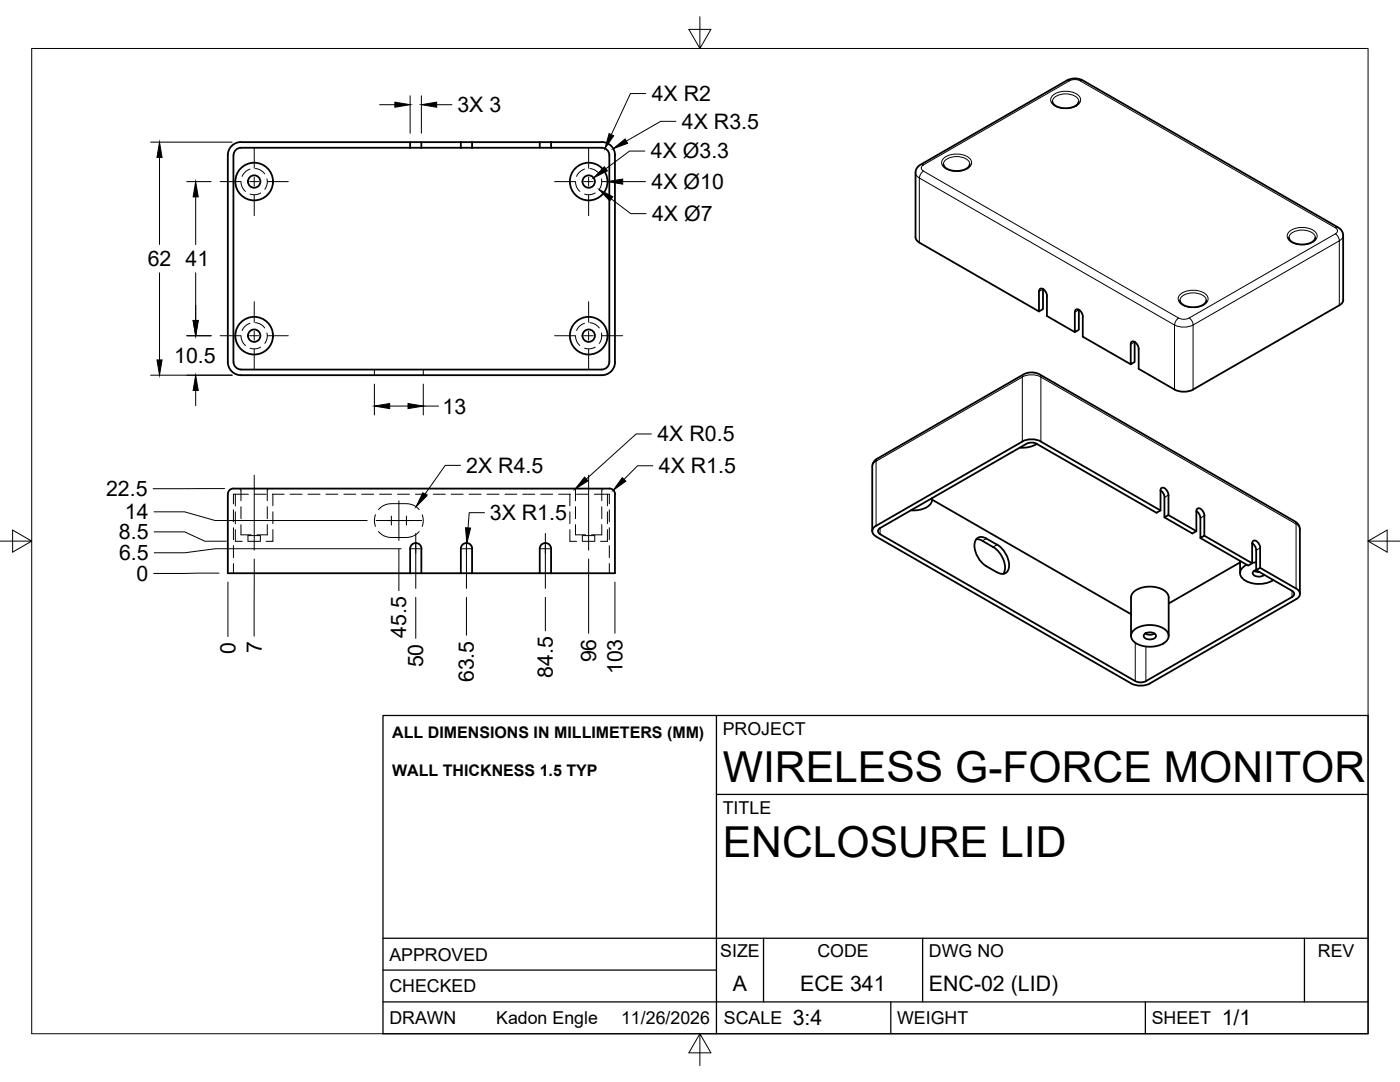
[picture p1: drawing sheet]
<svg xmlns="http://www.w3.org/2000/svg" width="279mm" height="216mm" viewBox="0 0 279 216" stroke-linecap="round" stroke-linejoin="round" font-family="sans-serif">
<!-- layer: Hidden -->
<g fill="none" stroke="#000" stroke-width=".2">
<path d="M48.1 36.2a2.53 2.53 0 0 0 .9 2M49.9 33.7a2.61 2.61 0 0 0-1.6 1.5M51 33.6l.3 .1a2.82 2.82 0 0 1 1.5 1M52 38.5l-.2 .2a2.59 2.59 0 0 1-1.9 0M53.3 35.7a2.53 2.53 0 0 1-.4 2.1M114.9 36.2a2.6 2.6 0 0 0 .8 2M116.6 33.7a2.61 2.61 0 0 0-1.5 1.5M117.7 33.6l.3 .1a2.78 2.78 0 0 1 1.6 1M118.8 38.5l-.3 .2a2.6 2.6 0 0 1-1.8 0M120 35.7l.1 .3a2.67 2.67 0 0 1-.5 1.8M48.1 67a2.61 2.61 0 0 0 .9 1.9M49.9 64.5a2.61 2.61 0 0 0-1.6 1.5"/>
<path d="M51 64.4h.3a2.55 2.55 0 0 1 1.5 1M52 69.3l-.2 .1a2.59 2.59 0 0 1-1.9 .1M53.3 66.4a2.48 2.48 0 0 1-.4 2.1M74.7 73.7v1.2M84.5 73.7v1.2M114.9 67a2.68 2.68 0 0 0 .8 1.9M116.6 64.5a2.61 2.61 0 0 0-1.5 1.5M117.7 64.4h.3a2.52 2.52 0 0 1 1.6 1M118.8 69.3l-.3 .1a2.6 2.6 0 0 1-1.8 .1M120 66.4l.1 .4a2.57 2.57 0 0 1-.5 1.7M47 98.6v2.3M47.7 97.5l.4 .3v2.1"/>
<path d="M49.6 98.6h-3v1.9M50.8 98.6h2.3M53.7 97.5l-.4 .3v2.1M54.3 98.6h2.4M54.5 98.6v2.3M57.9 98.6h2.4M61.5 98.6h2.4M65 98.6h2.4M68.6 98.6h2.4M72.2 98.6h2.4M75.8 98.6h2.3M79.3 98.6h2.4"/>
<path d="M82.9 98.6h2.4M86.5 98.6h2.4M90 98.6h2.4M93.6 98.6h2.4M97.2 98.6h2.4M100.8 98.6h2.3M104.3 98.6h2.4M107.9 98.6h2.4M111.5 98.6h2.4M113.7 98.6v2.3M114.5 97.5l.4 .3v2.1M115.1 98.6h2.3"/>
<path d="M118.6 98.6h3v1.9M120.5 97.5l-.4 .3v2.1M121.2 98.6v2.3M46.6 101.7v2.4M46.6 105.3v2.4M46.6 108.9v2.4M46.6 112.5v1.9M47 105.7v2.3h1.3M47 102.1v2.4M48.1 104.7v2h2M48.1 101.1v2.4M49.5 108v-1.1h2.5v1.1"/>
<path d="M49.5 108h2.4M53.3 104.7v2h-2M53.3 101.1v2.4M54.5 105.7v2.3h-1.4M54.5 102.1v2.4M74.9 102.7v.1a3.3 3.3 0 0 0 0 2.2M75.5 106.1l.2 .2a3.2 3.2 0 0 0 2.4 1h3a3.2 3.2 0 0 0 2.6-1.2M75.5 101.7l.2-.2a3.2 3.2 0 0 1 2.4-1h3a3.2 3.2 0 0 1 2.6 1.2M84.3 102.7v.1a3.2 3.2 0 0 1-.1 2.3M113.7 105.7v2.3h1.4M113.7 102.1v2.4M114.9 104.7v2h2"/>
<path d="M114.9 101.1v2.4M116.2 108v-1.1h2.5v1.1M116.3 108h2.4M120.1 104.7v2h-2M120.1 101.1v2.4M121.2 105.7v2.3h-1.4M121.2 102.1v2.4M121.6 101.7v2.4M121.6 105.3v2.4M121.6 108.9v2.4M121.6 112.5v1.9"/>
</g>
<!-- layer: Visible -->
<g fill="none" stroke="#000" stroke-width=".36">
<path d="M81.9 29.5h2.2M81.9 29.5v-1.1h2.2v1.1M81.9 28.4l-33.8-.1a2.64 2.64 0 0 0-2.6 2.7v41.2a2.64 2.64 0 0 0 2.6 2.7h72a2.64 2.64 0 0 0 2.6-2.7v-41.2a2.6 2.6 0 0 0-2.6-2.7l-10.1 .1M81.9 29.5h-33.8a1.52 1.52 0 0 0-1.5 1.5v41.2a1.52 1.52 0 0 0 1.5 1.5h72a1.49 1.49 0 0 0 1.5-1.5v-41.2a1.49 1.49 0 0 0-1.5-1.5h-10.1M84.1 29.5h7.9M84.1 28.4h7.9M92 29.5h2.2M92 28.4h2.2M92 28.4v1.1M94.2 28.4h13.5v1.1h-13.5M94.2 28.4v1.1M107.7 29.5h2.3"/>
<path d="M107.7 28.4h2.3M110 28.4v1.1M188.3 32.8l.2 .5 .5 .4 1.6 .4h.9l1.1-.3 .8-.5 .1-.5M210 20.3l.2 .5 .5 .3 1.5 .5 1.2-.1 1-.2 .7-.5 .2-.5M182.7 47.3a1.31 1.31 0 0 0 .8 1.1M182.7 47.3v-13l.1-.5 .5-.6 29.8-17.2 .9-.3h1l1.1 .4 51.3 29.5 .5 .6 .2 .6v13a1.31 1.31 0 0 1-.8 1.1M183.5 48.4l23.8 13.7M207.4 58.1l.2-.5a1.36 1.36 0 0 1 1.4 1.5l-.1 4 5.6 3.2M208.2 57.7h.1M208.2 57.7v4l-.9 .4v-3.9M235.5 60l.2 .5 .4 .3 1.6 .5 1.3-.1 .9-.2 .6-.5 .2-.5M257.2 47.4l.2 .5 .4 .4 .9 .3 1 .2 1-.1 1-.3 .6-.5 .2-.5"/>
<path d="M214.5 62.3l.3-.6a1.36 1.36 0 0 1 1.3 1.5M215.3 61.8h.1M215.3 61.8v4l-.8 .5v-4M216.1 63.2v4l9.6 5.5M225.7 68.7l.2-.5a1.36 1.36 0 0 1 1.3 1.4v4l7.2 4.1a4.1 4.1 0 0 0 3.7 0M226.4 68.2v4l-.7 .5v-4M226.5 68.2h.1M267.3 60.9l-29.2 16.8M45.5 98.6v15.8h36.4M45.5 98.6a1.29 1.29 0 0 1 1.7-1.1h73.6a2.19 2.19 0 0 1 1.7 .4l.2 .7M122.7 98.6v15.8h-12.7M203.5 89.3l1.9-.1 1.5-.6 23.9 13.7 .8-.4v-4l.2-.6a1.36 1.36 0 0 1 1.4 1.5v4l-.8 .4v-4a1.79 1.79 0 0 0-.8-1.3"/>
<path d="M206.9 88.6a2.33 2.33 0 0 0-2.1 0l-29.2 16.8M81.9 109.5a1.13 1.13 0 0 1 1.1-1.1 1.13 1.13 0 0 1 1.1 1.1M81.9 109.5v4.9M81.9 114.4h12.3M84.1 109.5v4.9M92 109.5a1.13 1.13 0 0 1 1.1-1.1 1.13 1.13 0 0 1 1.1 1.1M92 109.5v4.9M94.2 109.5v4.9M107.7 109.5a1.13 1.13 0 0 1 1.1-1.1 1.13 1.13 0 0 1 1.2 1.1M107.7 109.5v4.9h-13.5M107.7 114.4h2.3M110 109.5v4.9"/>
<path d="M174.1 106v-13l.1-.5 .4-.7 29.8-17.2 1-.3h1l1.1 .4 51.3 29.6 .4 .6 .2 .6v13M174.8 107.1l51 29.3a4.1 4.1 0 0 0 3.7 0M175.6 106.6l51 29.3a2.33 2.33 0 0 0 2.1 0l29.2-16.8M175.7 105.4l-.5 .4 .2 .6 .3 .2M181.8 101.8a4.4 4.4 0 0 0 4.1-1.6l.1-.8v.3l39.7 22.9M194.8 107.6l1 .1 2.4 1.5M196.8 107.5l2.2 1.2M196.9 107.5a1.47 1.47 0 0 0-1.7-.2 1.47 1.47 0 0 0-.7 1.6 5.2 5.2 0 0 0 2.4 4.1M198.2 109.1a4.9 4.9 0 0 1 2.2 5.1l-.2 .3M199 108.7a5 5 0 0 1 2.3 4.7 1.41 1.41 0 0 1-2.3 .8l-2.2-1.2M231.6 101.9l-23.9-13.8a4.1 4.1 0 0 0-3.7 0l-29.2 16.8a1.11 1.11 0 0 0-.7 1.1 1.11 1.11 0 0 0 .7 1M233.2 102.8l5.6 3.2"/>
<path d="M238.8 102v4l-.8 .4-5.6-3.2M239.6 107.4l9.5 5.5 .8-.5v-4M240.3 106.9l9.6 5.5M240.4 102.9a1.36 1.36 0 0 0-1.4-1.4l-.2 .5a1.79 1.79 0 0 1 .8 1.4v4l.7-.5v-4M247.5 112.2l-14.3 8.2M247.5 111.9v2.5M248.8 112.7a1.67 1.67 0 0 0-1.3 1.5 1.67 1.67 0 0 0 1.1 1.7 5.8 5.8 0 0 0 5.5-.2M249.9 108.4a1.79 1.79 0 0 1 .8 1.4M249.9 108.4l.2-.5a1.36 1.36 0 0 1 1.4 1.4M250.3 113.9l1.1 .2M250.7 113.8l7.2 4.1 .4 .5-.2 .5-.2 .2M250.7 112.2l-.8 .1"/>
<path d="M250.7 113.7a.65 .65 0 0 0-.6 1l.5 .3 .8 .1 .9-.4M251.5 109.3v4l-.8 .5v-4M251.5 113.3l7.2 4.1a1.13 1.13 0 0 1 .7 1.1 1.13 1.13 0 0 1-.7 1.1l-29.2 16.8M225.7 126.9v-7.7a2.87 2.87 0 0 1 2.9-2.1 4.5 4.5 0 0 1 4.5 1.6l.1 8.2M226.3 125.7a5.5 5.5 0 0 1 6.4 0 1.56 1.56 0 0 1-.6 2.7 5.6 5.6 0 0 1-5.8-.4 1.45 1.45 0 0 1 0-2.3zM228.3 126.6a1.53 1.53 0 0 1 2.4 .3 1.43 1.43 0 0 1-2.5 0zM228.5 126.4a1.9 1.9 0 0 0 1.9 0"/>
<circle cx="50.7" cy="36.2" r="3.8"/>
<circle cx="50.7" cy="36.2" r="1.24"/>
<circle cx="117.5" cy="36.2" r="3.8"/>
<circle cx="117.5" cy="36.2" r="1.24"/>
<circle cx="50.7" cy="67" r="3.8"/>
<circle cx="50.7" cy="67" r="1.24"/>
<circle cx="117.5" cy="67" r="3.8"/>
<circle cx="117.5" cy="67" r="1.24"/>
</g>
<!-- layer: Visible Narrow -->
<g fill="none" stroke="#000" stroke-width=".2">
<path d="M210.1 19.1a4.3 4.3 0 0 1 5.2 0 1.22 1.22 0 0 1-.5 2 4.4 4.4 0 0 1-4.7-.3 1.13 1.13 0 0 1 0-1.7zM212.9 16l.5 .1M213.4 16.1l-29.1 16.8M215.6 16.1l50.9 29.3 .4 .5-.1 .5-.3 .3M216.1 16l-.5 .1a2.47 2.47 0 0 0-2.1 0M183.7 32.9h.6a.64 .64 0 0 0-.4 .6 .64 .64 0 0 0 .4 .6 1.86 1.86 0 0 0-.8 1.4 1.32 1.32 0 0 1-.8-1.1M184.3 34.1l50.9 29.4a2.33 2.33 0 0 0 2.1 0M188.3 32.8a2.32 2.32 0 0 1 2.6-1.6 2.32 2.32 0 0 1 2.6 1.6M188.3 31.6a4.3 4.3 0 0 1 5.2 0 1.22 1.22 0 0 1-.5 2.1 4.4 4.4 0 0 1-4.7-.4 1.13 1.13 0 0 1 0-1.7zM210 20.2a2.32 2.32 0 0 1 2.7-1.5 2.32 2.32 0 0 1 2.6 1.5M183.5 48.4v-12.9l50.9 29.4v12.8M208.2 57.7l-.9 .5"/>
<path d="M235.5 60a2.32 2.32 0 0 1 2.6-1.6 2.32 2.32 0 0 1 2.6 1.6M235.5 58.8a4.3 4.3 0 0 1 5.2 0 1.22 1.22 0 0 1-.5 2.1 4.4 4.4 0 0 1-4.7-.4 1.13 1.13 0 0 1 0-1.7zM257.2 47.4a2.32 2.32 0 0 1 2.7-1.5 2.32 2.32 0 0 1 2.6 1.5M257.3 46.3a4.3 4.3 0 0 1 5.2 0 1.22 1.22 0 0 1-.5 2 4.4 4.4 0 0 1-4.7-.3 1.13 1.13 0 0 1 0-1.7zM266.5 46.7l-29.2 16.8M266.5 46.6a1.79 1.79 0 0 1 .8 1.4M267.1 45.4h-.6M267.3 48l-29.2 16.9v12.8M267.3 48v12.9M268.1 47a1.31 1.31 0 0 1-.8 1M204 75.2l-29.2 16.8M204 75.2v12.9"/>
<path d="M204.3 74.7l-.3 .5M207.5 74.7l.2 .5a4.1 4.1 0 0 0-3.7 0M215.3 61.8l-.8 .5M226.4 68.2l-.7 .5M234.4 64.8a4.1 4.1 0 0 0 3.7 0M235.2 63.5a1.79 1.79 0 0 0-.8 1.3M237.3 63.5a1.79 1.79 0 0 1 .8 1.3M174.8 92v12.9M174.8 92a1.31 1.31 0 0 0-.7 1.1M175.1 91.5l-.2 .5M207.7 88.1v-12.9l51 29.4v12.8M233.2 98.8l-.8 .5"/>
<path d="M175.6 105.4v1.2M196.8 107.5l-.7 .4M199 108.7l-.8 .5M240.3 102.9l-.7 .5M251.5 109.3l-.8 .5M257.9 117.9v1.2M258.4 104l.3 .6M258.7 104.5a1.31 1.31 0 0 1 .7 1.1M226.6 128.2v7.7M228.7 129v6.9"/>
</g>
<!-- layer: Border -->
<path d="M6.3 9.7h266.7v196.6h-266.7zM139.7 3.3v6.4l2.2-3.8h-4.4l2.2 3.8M0 108h6.3l-3.8-2.2v4.4l3.8-2.2M273 108l3.8 2.2v-4.4l-3.8 2.2h6.4M139.7 206.3l-2.2 3.8h4.4l-2.2-3.8v6.3" fill="none" stroke="#000" stroke-width=".2"/>
<!-- layer: Titleblock -->
<path d="M76.4 142.8h196.6v63.5h-196.6zM143 158.5h130M143 142.8v63.5M76.4 199.9h196.6M76.4 193.6h66.6M76.4 187.2h196.6M152.4 187.2v12.7M177.8 199.9v6.4M184.1 187.2v12.7M228.6 199.9v6.4M260.3 187.2v12.7" fill="none" stroke="#000" stroke-width=".25"/>
<!-- layer: Smart Centers -->
<g fill="none" stroke="#000" stroke-width=".2">
<path d="M43.9 36.2h4.1M49.8 36.2h1.8M50.7 29.4v4.2M50.7 35.3v1.8M50.7 38.9v4.1M53.4 36.2h4.1M110.7 36.2h4.1M116.6 36.2h1.8M117.5 29.4v4.2M117.5 35.3v1.8M117.5 38.9v4.1M120.1 36.2h4.2"/>
<path d="M43.9 67h4.1M49.8 67h1.8M50.7 60.2v4.1M50.7 66.1v1.8M50.7 69.7v4.1M53.4 67h4.1M110.7 67h4.1M116.6 67h1.8M117.5 60.2v4.1M117.5 66.1v1.8M117.5 69.7v4.1M120.1 67h4.2"/>
<path d="M50.7 94.8v15M79.6 99.9v7.9M117.5 94.8v15M75.1 103.9h9.1M78.1 103v1.8M81.1 103v1.8M82.1 109.5h1.8M83 106.4v11M92.2 109.5h1.8M93.1 106.4v11M107.9 109.5h1.8M108.8 106.4v11"/>
</g>
<!-- layer: FD_Dimensions -->
<g fill="none" stroke="#000" stroke-width=".2">
<path d="M81.9 19.1v7.5M84.1 19.1v7.5M128.9 18.7h-3.1l-3.8 8.2M30.1 28.4h16.2M31.8 31.4v17.4M37.3 36.2h4.8M39.1 39.3v9.5M75.8 20.9h3M87.1 20.9h3.1M122 39.7l3.9 2.9h3M124.3 36.2h4.5M128.7 30.1h-3.1l-4.7 3.6"/>
<path d="M134.9 24.2h-3.1l-6.8 4M31.8 54.4v17.4M39.1 54.4v9.5M30.1 74.9h16.2M37.3 67h4.8M39.1 77.9v3.1M74.7 76.6v6.2M84.5 76.6v6.2M44.8 97.5h-14.2M77.8 81h3.6M84.5 81h3M91.9 92.9h-3l-4.1 5.7"/>
<path d="M130 86.6h-3l-10 9M130.3 92.9h-3.1l-2.7 2.8M30.7 102.1h6.1l6.1 1.8h30.4M30.8 106.1h6.1l4 1.9h4.3M43.7 114.4h-13M45.5 116.1v10.9M50.7 111.5v15.4M79.6 109.6v8.3M80.1 109.5h-37.1l-6.1 .8h-6.1M83 119.2v8.2M93.1 119.2v7.6M96.7 102.3h-3.1l-.2 3"/>
<path d="M108.8 119.2v6.7M117.5 111.5v14.9M122.7 116.1v10.3"/>
</g>
<g fill="#000" stroke="#000" stroke-width=".2">
<path d="M31.8 28.4l.5 3h-1zM39.1 36.2l.5 3.1h-1.1zM78.8 20.4l3.1 .5-3.1 .5zM84.1 20.9l3-.5v1zM120.6 33.3l.6 .8-2.7 1.4zM121.6 26.6l.9 .5-1.8 2.5zM119.6 37.8l2.7 1.5-.6 .8zM121.2 36.2l3.1-.5v1zM122.4 29.7l2.4-2 .5 .9zM31.3 71.8h1l-.5 3.1zM39.1 74.9l.5 3h-1.1zM38.5 63.9h1.1l-.5 3.1z"/>
<path d="M74.7 81l3.1-.5v1zM81.4 80.5l3.1 .5-3.1 .5zM84.4 98.3l.8 .6-2.2 2.2zM116.7 95.2l.6 .7-2.6 1.7zM124.2 95.3l.7 .7-2.5 1.8zM92.9 105.3l1 .1-.7 3z"/>
</g>
<g font-size="8.5">
<text x="144.3" y="156">WIRELESS G-FORCE MONITOR</text>
<text x="144.3" y="171">ENCLOSURE LID</text>
</g>
<g font-size="4.3">
<text x="91.3" y="22.4">3X 3</text>
<text x="130.1" y="20.2">4X R2</text>
<text x="136.1" y="25.7">4X R3.5</text>
<text x="129.9" y="31.6">4X Ø3.3</text>
<text x="130" y="37.7">4X Ø10</text>
<text x="130.1" y="44.1">4X Ø7</text>
<text x="29.5" y="53.1">62</text>
<text x="37" y="53.1">41</text>
<text x="34.8" y="72.4">10.5</text>
<text x="88.3" y="82.5">13</text>
<text x="131.2" y="88.1">4X R0.5</text>
<text x="93" y="94.4">2X R4.5</text>
<text x="131.5" y="94.4">4X R1.5</text>
<text x="21.2" y="99">22.5</text>
<text x="23.7" y="107.6">8.5</text>
<text x="24.9" y="103.7">14</text>
<text x="97.8" y="103.8">3X R1.5</text>
<text x="23.8" y="111.8">6.5</text>
<text x="27.2" y="115.9">0</text>
<text x="47" y="130.5" transform="rotate(-90 47 130.5)">0</text>
<text x="52.2" y="130.4" transform="rotate(-90 52.2 130.4)">7</text>
<text x="81.1" y="127.3" transform="rotate(-90 81.1 127.3)">45.5</text>
<text x="84.5" y="133.2" transform="rotate(-90 84.5 133.2)">50</text>
<text x="94.6" y="136.1" transform="rotate(-90 94.6 136.1)">63.5</text>
<text x="110.3" y="135.3" transform="rotate(-90 110.3 135.3)">84.5</text>
<text x="119" y="132.2" transform="rotate(-90 119 132.2)">96</text>
<text x="124.2" y="134.6" transform="rotate(-90 124.2 134.6)">103</text>
<text x="146.3" y="197.7">A</text>
<text x="159.7" y="197.7">ECE 341</text>
<text x="185.4" y="197.7">ENC-02 (LID)</text>
<text x="158.2" y="204.6">3:4</text>
<text x="243.8" y="204.6">1/1</text>
</g>
<g font-size="3.5">
<text x="144.3" y="146.6">PROJECT</text>
<text x="144.3" y="162.3">TITLE</text>
<text x="77.7" y="191.7">APPROVED</text>
<text x="143.7" y="191">SIZE</text>
<text x="163.1" y="191">CODE</text>
<text x="185.4" y="191">DWG NO</text>
<text x="263" y="191">REV</text>
<text x="77.7" y="198">CHECKED</text>
<text x="77.7" y="204.4">DRAWN</text>
<text x="99" y="204.4">Kadon Engle</text>
<text x="124" y="204.4">11/26/2026</text>
<text x="144.5" y="204.4">SCALE</text>
<text x="179" y="204.4">WEIGHT</text>
<text x="229.8" y="204.4">SHEET</text>
</g>
<g font-size="3.2">
<text x="78.3" y="147.2">ALL DIMENSIONS IN MILLIMETERS (MM)</text>
<text x="78.3" y="154.8">WALL THICKNESS 1.5 TYP</text>
</g>
</svg>
